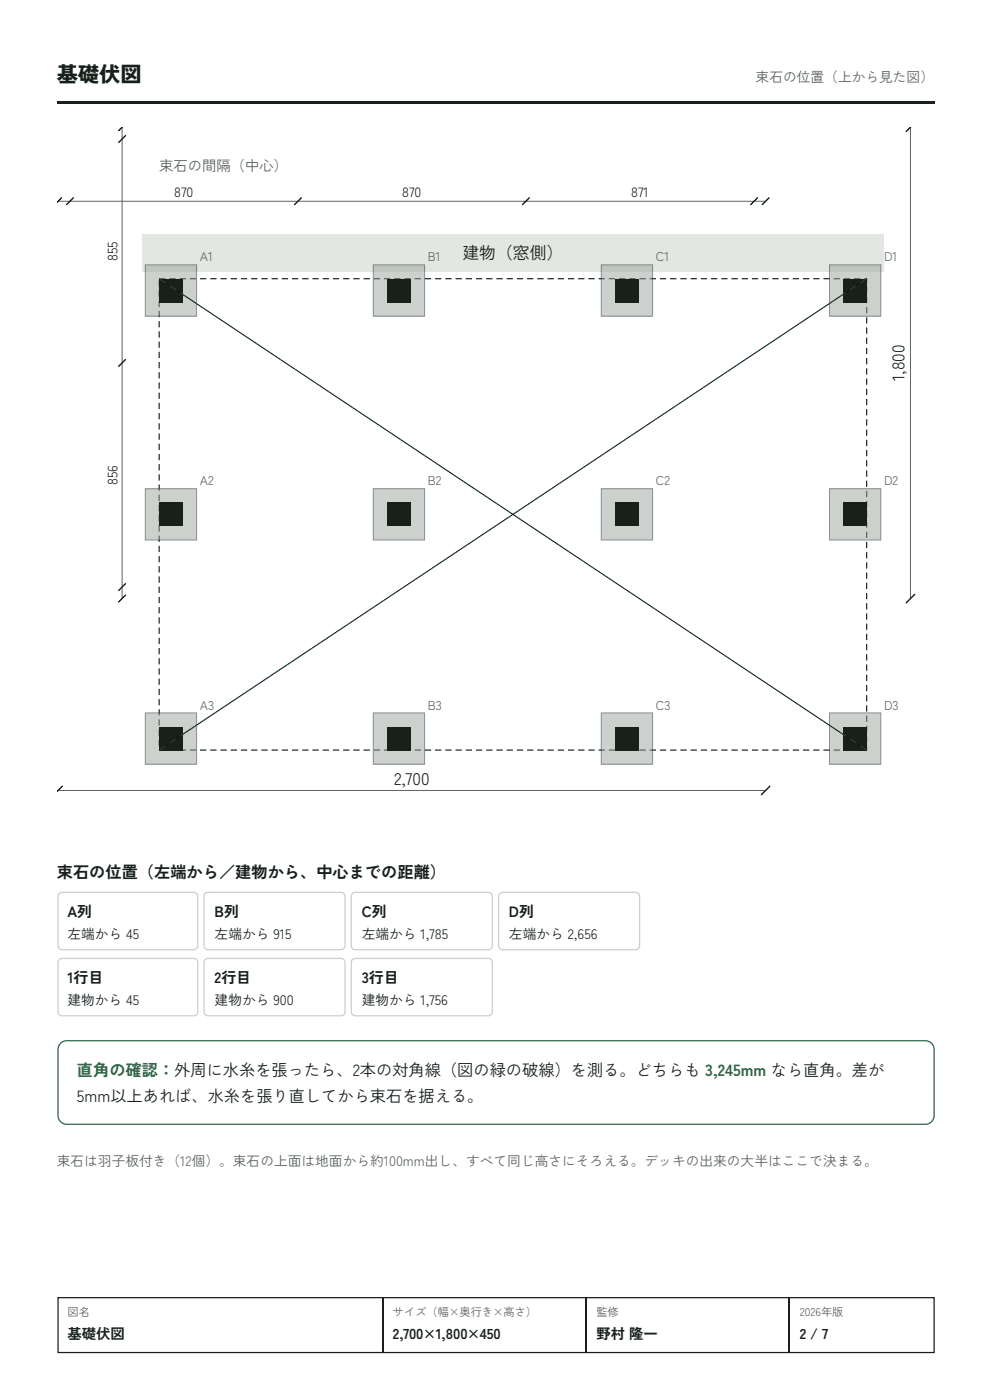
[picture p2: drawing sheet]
<svg xmlns="http://www.w3.org/2000/svg" width="210mm" height="297mm" viewBox="0 0 210 297" stroke-linecap="round" stroke-linejoin="round" font-family="sans-serif">
<path d="M12.2 21.4h186v.6h-186z" fill="#18201b"/>
<path d="M30.2 49.8h157.1v7.9h-157.1z" fill="#e3e7e1"/>
<path d="M35.9 59h1.3v.3h-1.3zM38.1 59h1.3v.3h-1.3zM40.2 59h1.4v.3h-1.4zM42.4 59h1.3v.3h-1.3zM44.6 59h1.3v.3h-1.3zM46.7 59h1.4v.3h-1.4zM48.9 59h1.3v.3h-1.3zM51.1 59h1.3v.3h-1.3zM53.2 59h1.4v.3h-1.4zM55.4 59h1.3v.3h-1.3zM57.6 59h1.3v.3h-1.3zM59.7 59h1.4v.3h-1.4zM61.9 59h1.3v.3h-1.3zM64.1 59h1.3v.3h-1.3zM66.2 59h1.4v.3h-1.4zM68.4 59h1.3v.3h-1.3zM70.6 59h1.3v.3h-1.3zM72.7 59h1.4v.3h-1.4zM74.9 59h1.3v.3h-1.3zM77.1 59h1.3v.3h-1.3zM79.2 59h1.4v.3h-1.4zM81.4 59h1.3v.3h-1.3zM83.6 59h1.3v.3h-1.3zM85.7 59h1.4v.3h-1.4zM87.9 59h1.3v.3h-1.3zM90.1 59h1.3v.3h-1.3zM92.2 59h1.4v.3h-1.4zM94.4 59h1.3v.3h-1.3zM96.6 59h1.3v.3h-1.3zM98.7 59h1.4v.3h-1.4zM100.9 59h1.3v.3h-1.3zM103.1 59h1.3v.3h-1.3zM105.2 59h1.4v.3h-1.4zM107.4 59h1.3v.3h-1.3zM109.6 59h1.3v.3h-1.3zM111.7 59h1.4v.3h-1.4zM113.9 59h1.3v.3h-1.3zM116.1 59h1.3v.3h-1.3zM118.2 59h1.4v.3h-1.4zM120.4 59h1.3v.3h-1.3zM122.6 59h1.3v.3h-1.3zM124.7 59h1.4v.3h-1.4zM126.9 59h1.3v.3h-1.3zM129.1 59h1.3v.3h-1.3zM131.2 59h1.4v.3h-1.4zM133.4 59h1.3v.3h-1.3zM135.6 59h1.3v.3h-1.3zM137.7 59h1.4v.3h-1.4zM139.9 59h1.3v.3h-1.3zM142.1 59h1.3v.3h-1.3zM144.2 59h1.4v.3h-1.4zM146.4 59h1.3v.3h-1.3zM148.6 59h1.3v.3h-1.3zM150.7 59h1.4v.3h-1.4zM152.9 59h1.3v.3h-1.3zM155.1 59h1.3v.3h-1.3zM157.2 59h1.4v.3h-1.4zM159.4 59h1.3v.3h-1.3zM161.6 59h1.3v.3h-1.3zM163.7 59h1.4v.3h-1.4zM165.9 59h1.3v.3h-1.3zM168.1 59h1.3v.3h-1.3zM170.2 59h1.4v.3h-1.4zM172.4 59h1.3v.3h-1.3zM174.6 59h1.3v.3h-1.3zM176.7 59h1.4v.3h-1.4zM178.9 59h1.3v.3h-1.3zM181.1 59h1.3v.3h-1.3zM183.2 59h.7v1h-.3v-.9h.1v.2h-.5zM183.6 60.8h.3v1.3h-.3zM183.6 63h.3v1.3h-.3zM183.6 65.1h.3v1.4h-.3zM183.6 67.3h.3v1.3h-.3zM183.6 69.5h.3v1.3h-.3zM183.6 71.6h.3v1.4h-.3zM183.6 73.8h.3v1.3h-.3zM183.6 76h.3v1.3h-.3zM183.6 78.1h.3v1.4h-.3zM183.6 80.3h.3v1.3h-.3zM183.6 82.5h.3v1.3h-.3zM183.6 84.6h.3v1.4h-.3zM183.6 86.8h.3v1.3h-.3zM183.6 89h.3v1.3h-.3zM183.6 91.1h.3v1.4h-.3zM183.6 93.3h.3v1.3h-.3zM183.6 95.5h.3v1.3h-.3zM183.6 97.6h.3v1.4h-.3zM183.6 99.8h.3v1.3h-.3zM183.6 102h.3v1.3h-.3zM183.6 104.1h.3v1.4h-.3zM183.6 106.3h.3v1.3h-.3zM183.6 108.5h.3v1.3h-.3zM183.6 110.6h.3v1.4h-.3zM183.6 112.8h.3v1.3h-.3zM183.6 115h.3v1.3h-.3zM183.6 117.1h.3v1.4h-.3zM183.6 119.3h.3v1.3h-.3zM183.6 121.5h.3v1.3h-.3zM183.6 123.6h.3v1.4h-.3zM183.6 125.8h.3v1.3h-.3zM183.6 128h.3v1.3h-.3zM183.6 130.1h.3v1.4h-.3zM183.6 132.3h.3v1.3h-.3zM183.6 134.5h.3v1.3h-.3zM183.6 136.6h.3v1.4h-.3zM183.6 138.8h.3v1.3h-.3zM183.6 141h.3v1.3h-.3zM183.6 143.1h.3v1.4h-.3zM183.6 145.3h.3v1.3h-.3zM183.6 147.5h.3v1.3h-.3zM183.6 149.6h.3v1.4h-.3zM183.6 151.8h.3v1.3h-.3zM183.6 154h.3v1.3h-.3zM183.6 156.1h.3v1.4h-.3zM183.6 158.3h.3v1h-.7v-.3h.5v.1h-.1zM181.1 159h1.3v.3h-1.3zM178.9 159h1.3v.3h-1.3zM176.7 159h1.4v.3h-1.4zM174.6 159h1.3v.3h-1.3zM172.4 159h1.3v.3h-1.3zM170.2 159h1.4v.3h-1.4zM168.1 159h1.3v.3h-1.3zM165.9 159h1.3v.3h-1.3zM163.7 159h1.4v.3h-1.4zM161.6 159h1.3v.3h-1.3zM159.4 159h1.3v.3h-1.3zM157.2 159h1.4v.3h-1.4zM155.1 159h1.3v.3h-1.3zM152.9 159h1.3v.3h-1.3zM150.7 159h1.4v.3h-1.4zM148.6 159h1.3v.3h-1.3zM146.4 159h1.3v.3h-1.3zM144.2 159h1.4v.3h-1.4zM142.1 159h1.3v.3h-1.3zM139.9 159h1.3v.3h-1.3zM137.7 159h1.4v.3h-1.4zM135.6 159h1.3v.3h-1.3zM133.4 159h1.3v.3h-1.3zM131.2 159h1.4v.3h-1.4zM129.1 159h1.3v.3h-1.3zM126.9 159h1.3v.3h-1.3zM124.7 159h1.4v.3h-1.4zM122.6 159h1.3v.3h-1.3zM120.4 159h1.3v.3h-1.3zM118.2 159h1.4v.3h-1.4zM116.1 159h1.3v.3h-1.3zM113.9 159h1.3v.3h-1.3zM111.7 159h1.4v.3h-1.4zM109.6 159h1.3v.3h-1.3zM107.4 159h1.3v.3h-1.3zM105.2 159h1.4v.3h-1.4zM103.1 159h1.3v.3h-1.3zM100.9 159h1.3v.3h-1.3zM98.7 159h1.4v.3h-1.4zM96.6 159h1.3v.3h-1.3zM94.4 159h1.3v.3h-1.3zM92.2 159h1.4v.3h-1.4zM90.1 159h1.3v.3h-1.3zM87.9 159h1.3v.3h-1.3zM85.7 159h1.4v.3h-1.4zM83.6 159h1.3v.3h-1.3zM81.4 159h1.3v.3h-1.3zM79.2 159h1.4v.3h-1.4zM77.1 159h1.3v.3h-1.3zM74.9 159h1.3v.3h-1.3zM72.7 159h1.4v.3h-1.4zM70.6 159h1.3v.3h-1.3zM68.4 159h1.3v.3h-1.3zM66.2 159h1.4v.3h-1.4zM64.1 159h1.3v.3h-1.3zM61.9 159h1.3v.3h-1.3zM59.7 159h1.4v.3h-1.4zM57.6 159h1.3v.3h-1.3zM55.4 159h1.3v.3h-1.3zM53.2 159h1.4v.3h-1.4zM51.1 159h1.3v.3h-1.3zM48.9 159h1.3v.3h-1.3zM46.7 159h1.4v.3h-1.4zM44.6 159h1.3v.3h-1.3zM42.4 159h1.3v.3h-1.3zM40.2 159h1.4v.3h-1.4zM38.1 159h1.3v.3h-1.3zM35.9 159h1.3v.3h-1.3zM33.7 159h1.4v.3h-1.4zM33.6 157h.3v1.3h-.3zM33.6 154.8h.3v1.3h-.3zM33.6 152.6h.3v1.4h-.3zM33.6 150.5h.3v1.3h-.3zM33.6 148.3h.3v1.3h-.3zM33.6 146.1h.3v1.4h-.3zM33.6 144h.3v1.3h-.3zM33.6 141.8h.3v1.3h-.3zM33.6 139.6h.3v1.4h-.3zM33.6 137.5h.3v1.3h-.3zM33.6 135.3h.3v1.3h-.3zM33.6 133.1h.3v1.4h-.3zM33.6 131h.3v1.3h-.3zM33.6 128.8h.3v1.3h-.3zM33.6 126.6h.3v1.4h-.3zM33.6 124.5h.3v1.3h-.3zM33.6 122.3h.3v1.3h-.3zM33.6 120.1h.3v1.4h-.3zM33.6 118h.3v1.3h-.3zM33.6 115.8h.3v1.3h-.3zM33.6 113.6h.3v1.4h-.3zM33.6 111.5h.3v1.3h-.3zM33.6 109.3h.3v1.3h-.3zM33.6 107.1h.3v1.4h-.3zM33.6 105h.3v1.3h-.3zM33.6 102.8h.3v1.3h-.3zM33.6 100.6h.3v1.4h-.3zM33.6 98.5h.3v1.3h-.3zM33.6 96.3h.3v1.3h-.3zM33.6 94.1h.3v1.4h-.3zM33.6 92h.3v1.3h-.3zM33.6 89.8h.3v1.3h-.3zM33.6 87.6h.3v1.4h-.3zM33.6 85.5h.3v1.3h-.3zM33.6 83.3h.3v1.3h-.3zM33.6 81.1h.3v1.4h-.3zM33.6 79h.3v1.3h-.3zM33.6 76.8h.3v1.3h-.3zM33.6 74.6h.3v1.4h-.3zM33.6 72.5h.3v1.3h-.3zM33.6 70.3h.3v1.3h-.3zM33.6 68.1h.3v1.4h-.3zM33.6 66h.3v1.3h-.3zM33.6 63.8h.3v1.3h-.3zM33.6 61.6h.3v1.4h-.3zM33.6 59.5h.3v1.3h-.3zM33.7 59h1.4v.3h-1.4z" fill="#18201b"/>
<path d="M30.8 56.2h10.9v10.9h-10.9z" fill="#9aa39c"/>
<path d="M30.8 56.2h10.9v10.9h-10.9z" fill="none" stroke="#18201b" stroke-width=".21"/>
<path d="M33.8 59.2h4.9v4.9h-4.9z" fill="#18201b"/>
<path d="M30.8 103.7h10.9v10.9h-10.9z" fill="#9aa39c"/>
<path d="M30.8 103.7h10.9v10.9h-10.9z" fill="none" stroke="#18201b" stroke-width=".21"/>
<path d="M33.8 106.7h4.9v4.9h-4.9z" fill="#18201b"/>
<path d="M30.8 151.2h10.9v10.9h-10.9z" fill="#9aa39c"/>
<path d="M30.8 151.2h10.9v10.9h-10.9z" fill="none" stroke="#18201b" stroke-width=".21"/>
<path d="M33.8 154.2h4.9v5h-4.9z" fill="#18201b"/>
<path d="M79.1 56.2h10.9v10.9h-10.9z" fill="#9aa39c"/>
<path d="M79.1 56.2h10.9v10.9h-10.9z" fill="none" stroke="#18201b" stroke-width=".21"/>
<path d="M82.1 59.2h4.9v4.9h-4.9z" fill="#18201b"/>
<path d="M79.1 103.7h10.9v10.9h-10.9z" fill="#9aa39c"/>
<path d="M79.1 103.7h10.9v10.9h-10.9z" fill="none" stroke="#18201b" stroke-width=".21"/>
<path d="M82.1 106.7h4.9v4.9h-4.9z" fill="#18201b"/>
<path d="M79.1 151.2h10.9v10.9h-10.9z" fill="#9aa39c"/>
<path d="M79.1 151.2h10.9v10.9h-10.9z" fill="none" stroke="#18201b" stroke-width=".21"/>
<path d="M82.1 154.2h4.9v5h-4.9z" fill="#18201b"/>
<path d="M127.5 56.2h10.8v10.9h-10.8z" fill="#9aa39c"/>
<path d="M127.5 56.2h10.8v10.9h-10.8z" fill="none" stroke="#18201b" stroke-width=".21"/>
<path d="M130.4 59.2h5v4.9h-5z" fill="#18201b"/>
<path d="M127.5 103.7h10.8v10.9h-10.8z" fill="#9aa39c"/>
<path d="M127.5 103.7h10.8v10.9h-10.8z" fill="none" stroke="#18201b" stroke-width=".21"/>
<path d="M130.4 106.7h5v4.9h-5z" fill="#18201b"/>
<path d="M127.5 151.2h10.8v10.9h-10.8z" fill="#9aa39c"/>
<path d="M127.5 151.2h10.8v10.9h-10.8z" fill="none" stroke="#18201b" stroke-width=".21"/>
<path d="M130.4 154.2h5v5h-5z" fill="#18201b"/>
<path d="M175.9 56.2h10.8v10.9h-10.8z" fill="#9aa39c"/>
<path d="M175.9 56.2h10.8v10.9h-10.8z" fill="none" stroke="#18201b" stroke-width=".21"/>
<path d="M178.8 59.2h5v4.9h-5z" fill="#18201b"/>
<path d="M175.9 103.7h10.8v10.9h-10.8z" fill="#9aa39c"/>
<path d="M175.9 103.7h10.8v10.9h-10.8z" fill="none" stroke="#18201b" stroke-width=".21"/>
<path d="M178.8 106.7h5v4.9h-5z" fill="#18201b"/>
<path d="M175.9 151.2h10.8v10.9h-10.8z" fill="#9aa39c"/>
<path d="M175.9 151.2h10.8v10.9h-10.8z" fill="none" stroke="#18201b" stroke-width=".21"/>
<path d="M178.8 154.2h5v5h-5z" fill="#18201b"/>
<path d="M25.9 27v100M12.3 42.7h150" fill="none" stroke="#5b665e" stroke-width=".21"/>
<path d="M25.1 27.8l1.6-.9zM26.7 28.7l-1.6 1.6zM13.1 41.9l-1 1.6zM14 43.5l1.6-1.6zM33.7 59.1l150 100zM62.4 43.5l1.5-1.6zM110.7 43.5l1.6-1.6zM159.1 43.5l1.5-1.6zM161.5 43.5l1.6-1.6zM26.7 76.2l-1.6 1.6zM26.7 123.8l-1.6 1.5zM26.7 126.2l-1.6 1.6z" fill="#000"/>
<path d="M25.9 26.9l-.8 .9M26.7 28.7l-1.6 1.6M13.1 41.9l-1 1M15.6 41.9l-1.6 1.6M63.9 41.9l-1.5 1.6M112.3 41.9l-1.6 1.6M160.6 41.9l-1.5 1.6M163.1 41.9l-1.6 1.6M26.7 76.2l-1.6 1.6M26.7 123.8l-1.6 1.5M26.7 126.2l-1.6 1.6" fill="none" stroke="#18201b" stroke-width=".23"/>
<path d="M33.8 59.1l1.4 .9-.1 .1-1.4-.9zM36 60.5l1.4 1-.1 .1-1.4-.9zM38.2 62l1.4 .9-.1 .2-1.4-.9zM40.4 63.5l1.4 .9-.1 .2-1.3-1zM42.7 65l1.4 .9-.1 .1-1.4-.9zM44.9 66.5l1.4 .9-.1 .1-1.4-.9zM47.1 67.9l1.4 1-.1 .1-1.4-.9zM49.3 69.4l1.4 .9-.1 .2-1.4-.9zM51.5 70.9l1.4 .9-.1 .2-1.4-1zM53.8 72.4l1.3 .9v.1l-1.4-.9zM56 73.9l1.4 .9-.1 .1-1.4-.9zM58.2 75.3l1.4 1-.1 .1-1.4-.9zM60.4 76.8l1.4 .9-.1 .2-1.4-1zM62.6 78.3l1.4 .9-.1 .2-1.4-1zM64.9 79.8l1.3 .9-.1 .1-1.3-.9zM67.1 81.2l1.4 1-.1 .1-1.4-.9zM69.3 82.7l1.4 1-.1 .1-1.4-.9zM71.5 84.2l1.4 .9-.1 .2-1.4-1zM73.7 85.7l1.4 .9-.1 .1-1.4-.9zM75.9 87.2l1.4 .9-.1 .1-1.3-.9zM78.2 88.6l1.4 1-.1 .1-1.4-.9zM80.4 90.1l1.4 .9-.1 .2-1.4-.9zM82.6 91.6l1.4 .9-.1 .2-1.4-1zM84.8 93.1l1.4 .9-.1 .1-1.4-.9zM87 94.6l1.4 .9-.1 .1-1.4-.9zM89.3 96l1.3 1v.1l-1.4-.9zM91.5 97.5l1.4 .9-.1 .2-1.4-.9zM93.7 99l1.4 .9-.1 .2-1.4-1zM95.9 100.5l1.4 .9-.1 .1-1.4-.9zM98.1 102l1.4 .9-.1 .1-1.4-.9zM100.4 103.4l1.3 1-.1 .1-1.3-.9zM102.6 104.9l1.4 .9-.1 .2-1.4-.9zM104.8 106.4l1.4 .9-.1 .2-1.4-1zM107 107.9l1.4 .9-.1 .1-1.4-.9zM109.2 109.4l1.4 .9-.1 .1-1.4-.9zM111.4 110.8l1.4 1-.1 .1-1.3-.9zM113.7 112.3l1.4 .9-.1 .2-1.4-1zM115.9 113.8l1.4 .9-.1 .2-1.4-1zM118.1 115.3l1.4 .9-.1 .1-1.4-.9zM120.3 116.7l1.4 1-.1 .1-1.4-.9zM122.5 118.2l1.4 1-.1 .1-1.4-.9zM124.8 119.7l1.3 .9v.2l-1.4-1zM127 121.2l1.4 .9-.1 .1-1.4-.9zM129.2 122.7l1.4 .9-.1 .1-1.4-.9zM131.4 124.1l1.4 1-.1 .1-1.4-.9zM133.6 125.6l1.4 .9-.1 .2-1.4-.9zM135.9 127.1l1.3 .9-.1 .2-1.3-1zM138.1 128.6l1.4 .9-.1 .1-1.4-.9zM140.3 130.1l1.4 .9-.1 .1-1.4-.9zM142.5 131.5l1.4 1-.1 .1-1.4-.9zM144.7 133l1.4 .9-.1 .2-1.4-.9zM146.9 134.5l1.4 .9-.1 .2-1.3-1zM149.2 136l1.4 .9-.1 .1-1.4-.9zM151.4 137.5l1.4 .9-.1 .1-1.4-.9zM153.6 138.9l1.4 1-.1 .1-1.4-.9zM155.8 140.4l1.4 .9-.1 .2-1.4-.9zM158 141.9l1.4 .9-.1 .2-1.4-1zM160.3 143.4l1.3 .9v.1l-1.4-.9zM162.5 144.9l1.4 .9-.1 .1-1.4-.9zM164.7 146.3l1.4 1-.1 .1-1.4-.9zM166.9 147.8l1.4 .9-.1 .2-1.4-.9zM169.1 149.3l1.4 .9-.1 .2-1.4-1zM171.4 150.8l1.3 .9-.1 .1-1.3-.9zM173.6 152.2l1.4 1-.1 .1-1.4-.9zM175.8 153.7l1.4 1-.1 .1-1.4-.9zM178 155.2l1.4 .9-.1 .2-1.4-1zM180.2 156.7l1.4 .9-.1 .1-1.4-.9zM182.4 158.2l1.4 .9-.1 .1-1.3-.9z" fill="#2c6849"/>
<path d="M33.7 159.1l150-100z" fill="#000"/>
<path d="M182.3 60l1.4-.9 .1 .1-1.4 .9zM180.1 61.5l1.4-1 .1 .2-1.4 .9zM177.9 62.9l1.4-.9 .1 .2-1.4 .9zM175.7 64.4l1.3-.9 .1 .1-1.4 1zM173.4 65.9l1.4-.9 .1 .1-1.4 .9zM171.2 67.4l1.4-.9 .1 .1-1.4 .9zM169 68.9l1.4-1 .1 .2-1.4 .9zM166.8 70.3l1.4-.9 .1 .2-1.4 .9zM164.6 71.8l1.3-.9 .1 .1-1.3 1zM162.3 73.3l1.4-.9 .1 .1-1.4 .9zM160.1 74.8l1.4-.9 .1 .1-1.4 .9zM157.9 76.3l1.4-1 .1 .2-1.4 .9zM155.7 77.7l1.4-.9 .1 .1-1.4 1zM153.5 79.2l1.4-.9v.1l-1.3 1zM151.2 80.7l1.4-.9 .1 .1-1.4 .9zM149 82.2l1.4-1 .1 .2-1.4 .9zM146.8 83.7l1.4-1 .1 .2-1.4 .9zM144.6 85.1l1.4-.9 .1 .1-1.4 1zM142.4 86.6l1.4-.9 .1 .1-1.4 .9zM140.2 88.1l1.3-.9 .1 .1-1.4 .9zM137.9 89.6l1.4-1 .1 .2-1.4 .9zM135.7 91l1.4-.9 .1 .2-1.4 .9zM133.5 92.5l1.4-.9 .1 .1-1.4 1zM131.3 94l1.4-.9 .1 .1-1.4 .9zM129.1 95.5l1.3-.9 .1 .1-1.3 .9zM126.8 97l1.4-1 .1 .2-1.4 .9zM124.6 98.4l1.4-.9 .1 .2-1.4 .9zM122.4 99.9l1.4-.9 .1 .1-1.4 1zM120.2 101.4l1.4-.9 .1 .1-1.4 .9zM118 102.9l1.4-.9v.1l-1.3 .9zM115.7 104.4l1.4-1 .1 .2-1.4 .9zM113.5 105.8l1.4-.9 .1 .2-1.4 .9zM111.3 107.3l1.4-.9 .1 .1-1.4 1zM109.1 108.8l1.4-.9 .1 .1-1.4 .9zM106.9 110.3l1.4-.9 .1 .1-1.4 .9zM104.7 111.8l1.3-1 .1 .2-1.4 .9zM102.4 113.2l1.4-.9 .1 .1-1.4 1zM100.2 114.7l1.4-.9 .1 .1-1.4 1zM98 116.2l1.4-.9 .1 .1-1.4 .9zM95.8 117.7l1.4-1 .1 .2-1.4 .9zM93.6 119.2l1.3-1 .1 .2-1.3 .9zM91.3 120.6l1.4-.9 .1 .1-1.4 1zM89.1 122.1l1.4-.9 .1 .1-1.4 .9zM86.9 123.6l1.4-.9 .1 .1-1.4 .9zM84.7 125.1l1.4-1 .1 .2-1.4 .9zM82.5 126.5l1.4-.9v.2l-1.3 .9zM80.2 128l1.4-.9 .1 .1-1.4 1zM78 129.5l1.4-.9 .1 .1-1.4 .9zM75.8 131l1.4-.9 .1 .1-1.4 .9zM73.6 132.5l1.4-1 .1 .2-1.4 .9zM71.4 133.9l1.4-.9v.2l-1.3 .9zM69.2 135.4l1.3-.9 .1 .1-1.4 1zM66.9 136.9l1.4-.9 .1 .1-1.4 .9zM64.7 138.4l1.4-.9 .1 .1-1.4 .9zM62.5 139.9l1.4-1 .1 .2-1.4 .9zM60.3 141.3l1.4-.9 .1 .2-1.4 .9zM58.1 142.8l1.3-.9 .1 .1-1.3 1zM55.8 144.3l1.4-.9 .1 .1-1.4 .9zM53.6 145.8l1.4-.9 .1 .1-1.4 .9zM51.4 147.3l1.4-1 .1 .2-1.4 .9zM49.2 148.7l1.4-.9 .1 .2-1.4 .9zM47 150.2l1.4-.9v.1l-1.3 1zM44.7 151.7l1.4-.9 .1 .1-1.4 .9zM42.5 153.2l1.4-1 .1 .2-1.4 .9zM40.3 154.7l1.4-1 .1 .2-1.4 .9zM38.1 156.1l1.4-.9 .1 .1-1.4 1zM35.9 157.6l1.4-.9v.1l-1.3 .9zM33.7 159.1l1.3-.9 .1 .1-1.3 .9z" fill="#2c6849"/>
<path d="M193 27v100M12.3 167.7h150" fill="none" stroke="#5b665e" stroke-width=".21"/>
<path d="M192.1 28l1.9-1.1zM192.1 128l1.9-2zM13.3 166.7l-1.2 2zM161.3 168.7l2-2z" fill="#000"/>
<path d="M193.1 26.9l-1 1.1M194 126l-1.9 2M13.3 166.7l-1.2 1.2M163.3 166.7l-2 2" fill="none" stroke="#18201b" stroke-width=".23"/>
<path d="M12.6 189.6l.6-.3h27.9a.87 .87 0 0 1 .8 .9v10.4a.87 .87 0 0 1-.8 .9h-27.9a.87 .87 0 0 1-.9-.9v-10.4zM43.5 189.6l.6-.3h28.2a.87 .87 0 0 1 .9 .9v10.4a.87 .87 0 0 1-.9 .9h-28.2a.87 .87 0 0 1-.8-.9v-10.4zM74.7 189.6l.6-.3h28.2a.87 .87 0 0 1 .9 .9v10.4a.87 .87 0 0 1-.9 .9h-28.2a.87 .87 0 0 1-.8-.9v-10.4zM106 189.6l.6-.3h28.1a.87 .87 0 0 1 .9 .9v10.4a.87 .87 0 0 1-.9 .9h-28.1a.87 .87 0 0 1-.9-.9v-10.4zM12.6 203.6l.6-.3h27.9a.87 .87 0 0 1 .8 .9v10.4a.87 .87 0 0 1-.8 .9h-27.9a.87 .87 0 0 1-.9-.9v-10.4zM43.5 203.6l.6-.3h28.2a.87 .87 0 0 1 .9 .9v10.4a.87 .87 0 0 1-.9 .9h-28.2a.87 .87 0 0 1-.8-.9v-10.4zM74.7 203.6l.6-.3h28.2a.87 .87 0 0 1 .9 .9v10.4a.87 .87 0 0 1-.9 .9h-28.2a.87 .87 0 0 1-.8-.9v-10.4z" fill="none" stroke="#c9d1c7" stroke-width=".26"/>
<path d="M12.9 221.3l.6-.4 .7-.1h182a1.87 1.87 0 0 1 1.8 1.9v14a1.87 1.87 0 0 1-1.8 1.8h-182a1.87 1.87 0 0 1-1.9-1.8v-14l.1-.8z" fill="none" stroke="#2c6849" stroke-width=".26"/>
<path d="M12.3 275.3h185.7v11.6h-185.7zM81.1 275.4v11.4M124.2 275.4v11.4M167.3 275.4v11.4" fill="none" stroke="#18201b" stroke-width=".26"/>
<text font-size="4.5" fill="#18201b" x="12" y="17.5">基礎伏図</text>
<g font-size="3.6" fill="#18201b">
<text x="98" y="55">建物（窓側）</text>
<text x="191.8" y="80.9" transform="rotate(-90 191.8 80.9)">1,800</text>
<text x="83.6" y="166.4">2,700</text>
</g>
<g font-size="3.4" fill="#18201b">
<text x="12" y="186.3">束石の位置（左端から／建物から、中心までの距離）</text>
<text x="16.3" y="233.9">5mm以上あれば、水糸を張り直してから束石を据える。</text>
</g>
<text font-size="3.4" fill="#2c6849" x="16.3" y="228.3">直角の確認：外周に水糸を張ったら、2本の対角線（図の緑の破線）を測る。どちらも 3,245mm なら直角。差が</text>
<g font-size="3.2" fill="#18201b">
<text x="14.3" y="194.5">A列</text>
<text x="45.5" y="194.5">B列</text>
<text x="76.7" y="194.5">C列</text>
<text x="107.9" y="194.5">D列</text>
<text x="14.3" y="208.5">1行目</text>
<text x="45.5" y="208.5">2行目</text>
<text x="76.7" y="208.5">3行目</text>
</g>
<text font-size="3" fill="#5b665e" x="33.7" y="36.3">束石の間隔（中心）</text>
<g font-size="3" fill="#18201b">
<text x="14.3" y="284.2">基礎伏図</text>
<text x="83.3" y="284.2">2,700×1,800×450</text>
<text x="126.4" y="284.2">野村 隆一</text>
<text x="169.6" y="284.2">2 / 7</text>
</g>
<g font-size="2.9" fill="#5b665e">
<text x="160.2" y="17.5">束石の位置（上から見た図）</text>
<text x="12" y="247.4">束石は羽子板付き（12個）。束石の上面は地面から約100mm出し、すべて同じ高さにそろえる。デッキの出来の大半はここで決まる。</text>
</g>
<g font-size="2.9" fill="#18201b">
<text x="36.9" y="41.7">870</text>
<text x="85.3" y="41.7">870</text>
<text x="133.8" y="41.7">871</text>
<text x="24.9" y="55.3" transform="rotate(-90 24.9 55.3)">855</text>
<text x="24.9" y="102.9" transform="rotate(-90 24.9 102.9)">856</text>
<text x="14.3" y="199.2">左端から 45</text>
<text x="45.5" y="199.2">左端から 915</text>
<text x="76.7" y="199.2">左端から 1,785</text>
<text x="107.9" y="199.2">左端から 2,656</text>
<text x="14.3" y="213.3">建物から 45</text>
<text x="45.5" y="213.3">建物から 900</text>
<text x="76.7" y="213.3">建物から 1,756</text>
</g>
<g font-size="2.7" fill="#5b665e">
<text x="42.4" y="55.5">A1</text>
<text x="90.7" y="55.5">B1</text>
<text x="139.1" y="55.5">C1</text>
<text x="187.4" y="55.5">D1</text>
<text x="42.4" y="103">A2</text>
<text x="90.7" y="103">B2</text>
<text x="139.1" y="103">C2</text>
<text x="187.4" y="103">D2</text>
<text x="42.4" y="150.5">A3</text>
<text x="90.7" y="150.5">B3</text>
<text x="139.1" y="150.5">C3</text>
<text x="187.4" y="150.5">D3</text>
</g>
<g font-size="2.4" fill="#5b665e">
<text x="14.3" y="279.1">図名</text>
<text x="83.3" y="279.1">サイズ（幅×奥行き×高さ）</text>
<text x="126.4" y="279.1">監修</text>
<text x="169.6" y="279.1">2026年版</text>
</g>
</svg>
